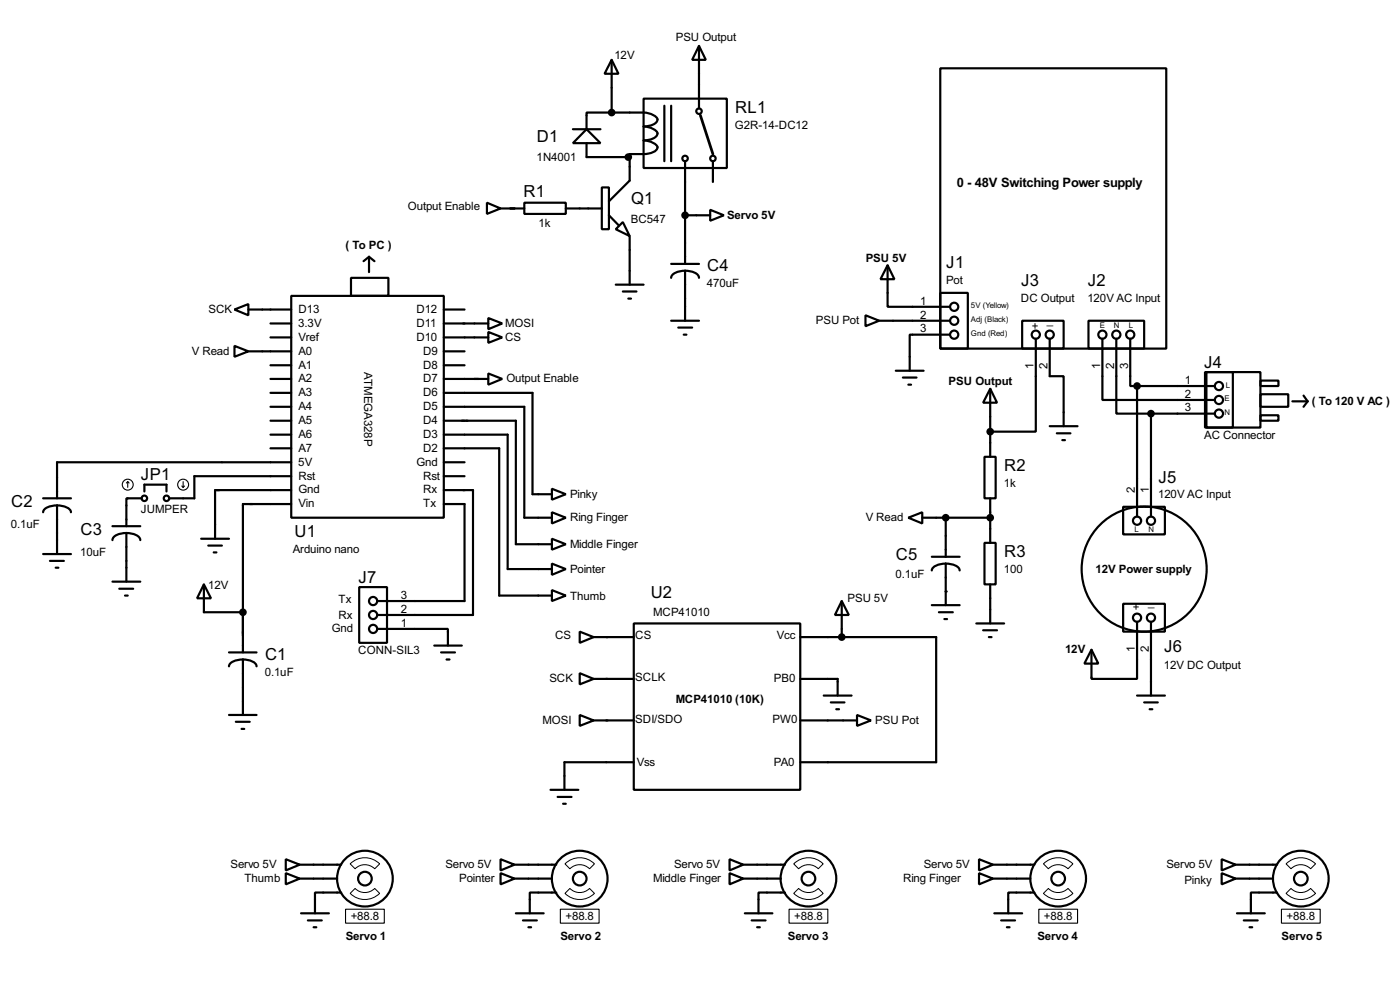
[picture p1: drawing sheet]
<svg xmlns="http://www.w3.org/2000/svg" width="256mm" height="180mm" viewBox="0 0 256 180" stroke-linecap="round" stroke-linejoin="round" font-family="sans-serif">
<g fill="none" stroke="#000" stroke-width=".4">
<path d="M112.1 11l1.2 2.5h-2.5zM112.1 11v9.6M117.9 18.1h15.3v12.7h-15.3zM121.7 19.4v10.1M123 19.4v10.1M128.1 8.4l1.2 2.6h-2.5zM128.1 8.4v11.5M172.3 12.5h41.4v51.3h-41.4zM89.2 37.1l2.5 1.1-2.5 1zM91.7 38.2h4.4M96.1 37.1h7.6v2.1h-7.6zM103.7 38.2h6.6"/>
<path d="M105 23.7h5M107.5 23.7l2.5 2.5h-5zM107.5 26.2v2.6h7.6M110.3 34.3h1.3v7.7h-1.3zM111.6 39.4l1.7 1.8M112.1 20.6h-4.6v3.1M112.1 20.6h5.8a2.75 2.75 0 0 1 2.6 1.3 1.5 1.5 0 0 1-1.4 1.1l-1.2 .2a2.75 2.75 0 0 1 2.6 1.2 1.5 1.5 0 0 1-1.4 1.1l-1.2 .2a2.75 2.75 0 0 1 2.6 1.3 1.5 1.5 0 0 1-1.4 1l-1.2 .2h-2.5v4.9l-3.8 3.8M125.5 39.4h4.6M125.5 29.5v18.8M130.1 38.4l2.5 1-2.5 1zM130.6 29.5v3.8M43 56.7l2.5-1v2z"/>
<path d="M45.5 56.7h7.9M49.6 59.2h3.8M53.4 54.2h27.9v40.6h-27.9zM64.3 50.9h6.9v3.3h-6.9zM67.6 47v2.8M67.6 47l-1 .8M67.6 47l1 .8M81.3 59.2h8.2M81.3 56.7h3.8M89.5 58.2l2.5 1-2.5 1.1zM112.8 42l1.3-1.3 1.3 2.5zM112.8 52.1h5.1"/>
<path d="M114.1 53.4h2.5M115.1 54.7h.5M115.4 43.2v8.9M123 58.7h5.1M123 48.3h5.1M124.3 60h2.5M125.5 49.6a3.1 3.1 0 0 1 2.5 .9l.1 .4M125.5 49.6a3.2 3.2 0 0 0-2.4 .9l-.1 .4M125.5 49.6v9.1M158.6 57.7l2.5 1-2.5 1zM161.1 58.7h12.9M162.6 48.6l1.3 2.5h-2.6z"/>
<path d="M162.6 48.6v7.6h11.4M172.3 53.6h5v10.2h-5zM187.3 58.7h7.6v5.1h-7.6zM199.4 58.7h10.2v5.1h-10.2zM43 63.3l2.5 1-2.5 1zM45.5 64.3h7.9M49.6 79.6h3.8M49.6 77h3.8M49.6 74.5h3.8M49.6 71.9h3.8M49.6 69.4h3.8M49.6 66.9h3.8"/>
<path d="M49.6 61.8h3.8M81.3 74.5h14.8v20.3h5M81.3 79.6h11.7v24.6h8.1M81.3 77h13.2v22.6h6.6M81.3 71.9h16.3v18.6h3.5M81.3 69.4h8.2M81.3 66.9h3.8M81.3 64.3h3.8M81.3 61.8h8.2M89.5 60.8l2.5 1-2.5 1zM89.5 68.4l2.5 1-2.5 1zM125.3 61.3h.5"/>
<path d="M164.1 67.9h5.1M165.4 69.1h2.5M166.4 70.4h.5M174 61.3h-7.3v6.6M181.4 71.2l1.3 2.5h-2.6zM181.4 71.2v12.4M189.8 62v17h-8.4M192.3 62v6.9h2.6v9.1M192.3 78h5.1M193.6 79.3h2.5M202 62v11.2h20.6M204.5 62v13.7h6.4"/>
<path d="M207.1 62v8.7h1.2M208.3 70.7h14.3M208.3 70.7v23.8M210.9 75.7h11.7M210.9 75.7v18.8M220.8 68.1h5.1v10.2h-5.1zM221 68.1h9.9v10.2h-9.9zM230.9 72.2h5.1v2.3h-5.1zM230.9 69.7h3.3v1h-3.3zM230.9 76h3.3v1h-3.3zM236.8 73.5h2.8M238.8 72.4l.8 1.1"/>
<path d="M239.6 73.5l-.8 1M7.9 91.2h5.1M10.5 92.5a3.3 3.3 0 0 1 2.4 .9l.1 .4M10.5 92.5a3.2 3.2 0 0 0-2.5 .9l-.1 .4M10.5 92.5v8.9M20.6 96.3h5.1M23.2 97.6a3.2 3.2 0 0 1 2.4 .9l.1 .4M23.2 97.6a3.1 3.1 0 0 0-2.5 .9l-.1 .4M23.2 97.6v8.9M26 91.2h-2.8v5.1M26.5 90v-1.3h4v1.3M36.9 98.6h5.1"/>
<path d="M38.2 99.9h2.5M49.6 82.1h3.8M53.4 92.3h-8.9v27.1M53.4 84.6h-42.9v6.6M53.4 89.7h-14v8.9M53.4 87.2h-17.8v4h-4.6M81.3 92.3h3.8v17.7h-16M81.3 89.7h5.4v22.9h-17.6M81.3 87.2h3.8M81.3 84.6h3.8M81.3 82.1h10.2v26.9h9.6M101.1 98.6l2.6 1-2.6 1z"/>
<path d="M101.1 93.8l2.6 1-2.6 1zM101.1 89.5l2.6 1-2.6 1zM166.4 94.8l2.6-1v2zM169 94.8h12.4M173.3 94.8v7.1M180.4 83.6h2v7.6h-2zM180.4 99.4h2v7.6h-2zM181.4 91.2v8.2M194.6 80.6h.5M205.8 92.8h7.6v5h-7.6zM7.9 101.4h5.1M9.2 102.7h2.5"/>
<path d="M10.2 103.9h.5M20.6 106.5h5.1M21.9 107.8h2.5M22.9 109h.5M37.4 107l1.3 2.5h-2.6zM37.4 107v5.1h7.1M39.2 101.1h.5M42 119.4h5M65.8 107.5h5.1v10.2h-5.1zM69.1 115.1h13v3.1M79.6 118.2h5M80.8 119.4h2.6"/>
<path d="M101.1 108l2.6 1-2.6 1zM101.1 103.2l2.6 1-2.6 1zM106.2 115.6l2.6 1-2.6 1.1zM108.8 116.6h2.5M111.1 116.6h5zM116.1 114.1h30.5v30.5h-30.5zM146.6 116.6h5.1zM151.7 116.6h19.8v22.9h-19.8M154.2 110l1.3 2.6h-2.5zM154.2 110v6.6M170.7 110.8h5.1M170.7 101.9h5.1"/>
<path d="M172 112.1h2.6M173 113.3h.5M173.3 103.2a3.2 3.2 0 0 1 2.4 .8l.1 .4M173.3 103.2a3.3 3.3 0 0 0-2.5 .8l-.1 .4M173.3 103.2v7.6M178.9 114.1h5.1M180.1 115.4h2.6M181.2 116.6h.5M181.4 107v7.1M200 118.9l1.2 2.6h-2.5zM205.8 110.5h7.6v5.1h-7.6zM208.3 113.8v10.5h-8.3v-5.4"/>
<path d="M210.9 113.8v13.5M42 130.9h5M43.2 132.1h2.6M44.3 133.4h.5M44.5 120.7a2.27 2.27 0 0 1 2.5 1.3M44.5 120.7a3.2 3.2 0 0 0-2.5 .9v.4M44.5 120.7v10.2M81.8 120.7h.6M106.2 123.2l2.6 1.1-2.6 1zM106.2 130.9l2.6 1-2.6 1zM108.8 124.3h2.5M108.8 131.9h2.5"/>
<path d="M111.1 124.3h5zM111.1 131.9h5zM111.1 139.5h5zM111.1 139.5h-7.7v5.1M146.6 124.3h5.1zM146.6 131.9h5.1zM146.6 139.5h5.1zM150.9 127.3h5.1M151.7 124.3h1.8v3M151.7 131.9h5.3M152.2 128.6h2.5M153.2 129.8h.5"/>
<path d="M157 130.9l2.6 1-2.6 1zM208.3 127.3h5.1M209.6 128.6h2.5M210.6 129.8h.5M52.4 157.3l2.5 1-2.5 1zM52.4 159.8l2.5 1-2.5 1.1zM54.9 158.3h7.6M91.7 157.3l2.6 1-2.6 1zM91.7 159.8l2.6 1-2.6 1.1zM94.3 158.3h7.6M100.9 144.6h5.1M102.2 145.9h2.5"/>
<path d="M103.2 147.1h.5M133.7 157.3l2.5 1-2.5 1zM133.7 159.8l2.5 1-2.5 1.1zM136.2 158.3h7.6M179.4 157.3l2.5 1-2.5 1zM179.4 159.8l2.5 1-2.5 1.1zM181.9 158.3h7.6M223.8 157.3l2.6 1-2.6 1zM223.8 159.8l2.6 1-2.6 1.1zM226.4 158.3h7.6M54.9 160.8h6.9M55.2 167.2h5.1"/>
<path d="M56.4 168.5h2.6M57.5 169.7h.5M62.5 163.4h-4.8v3.8M94.3 160.8h6.8M94.5 167.2h5.1M95.8 168.5h2.6M96.8 169.7h.5M101.9 163.4h-4.8v3.8M136.2 160.8h6.9M136.5 167.2h5M137.7 168.5h2.6M138.7 169.7h.5"/>
<path d="M143.8 163.4h-4.8v3.8M181.9 160.8h6.9M182.2 167.2h5.1M183.4 168.5h2.6M184.5 169.7h.5M189.5 163.4h-4.8v3.8M226.4 160.8h6.8M226.6 167.2h5.1M227.9 168.5h2.5M228.9 169.7h.5M234 163.4h-4.8v3.8"/>
<circle cx="125.5" cy="29" r=".5"/>
<circle cx="128" cy="20.4" r=".5"/>
<circle cx="130.6" cy="29" r=".5"/>
<circle cx="174.8" cy="56.2" r=".75"/>
<circle cx="174.8" cy="58.7" r=".75"/>
<circle cx="174.8" cy="61.3" r=".75"/>
<circle cx="189.7" cy="61.3" r=".75"/>
<circle cx="192.3" cy="61.3" r=".75"/>
<circle cx="201.9" cy="61.3" r=".75"/>
<circle cx="204.5" cy="61.3" r=".75"/>
<circle cx="207" cy="61.3" r=".75"/>
<circle cx="223.3" cy="73.2" r=".75"/>
<circle cx="223.3" cy="75.7" r=".75"/>
<circle cx="223.3" cy="70.7" r=".75"/>
<circle cx="26.4" cy="91.2" r=".5"/>
<circle cx="30.5" cy="91.2" r=".5"/>
<circle cx="208.3" cy="95.3" r=".75"/>
<circle cx="210.8" cy="95.3" r=".75"/>
<circle cx="68.3" cy="115.1" r=".75"/>
<circle cx="68.3" cy="112.6" r=".75"/>
<circle cx="68.3" cy="110" r=".75"/>
<circle cx="208.3" cy="113.1" r=".75"/>
<circle cx="209.6" cy="104.2" r="11.5"/>
<circle cx="210.8" cy="113.1" r=".75"/>
<circle cx="66.8" cy="160.8" r="5.1"/>
<circle cx="66.8" cy="160.8" r="1.25"/>
<circle cx="106.2" cy="160.8" r="5.1"/>
<circle cx="106.2" cy="160.8" r="1.25"/>
<circle cx="148.1" cy="160.8" r="5.1"/>
<circle cx="148.1" cy="160.8" r="1.25"/>
<circle cx="193.8" cy="160.8" r="5.1"/>
<circle cx="193.8" cy="160.8" r="1.25"/>
<circle cx="238.3" cy="160.8" r="5.1"/>
<circle cx="238.3" cy="160.8" r="1.25"/>
</g>
<circle cx="173.3" cy="108.3" r=".2" fill="#000"/>
<g fill="#000" stroke="#000" stroke-width=".4">
<circle cx="112" cy="20.6" r=".5"/>
<circle cx="115.1" cy="28.8" r=".5"/>
<circle cx="125.5" cy="39.4" r=".5"/>
<circle cx="181.4" cy="79" r=".5"/>
<circle cx="208.3" cy="70.7" r=".5"/>
<circle cx="210.8" cy="75.7" r=".5"/>
<circle cx="173.2" cy="94.8" r=".5"/>
<circle cx="181.4" cy="94.8" r=".5"/>
<circle cx="44.5" cy="112.1" r=".5"/>
<circle cx="154.2" cy="116.6" r=".5"/>
</g>
<g fill="none" stroke="#000" stroke-width=".2">
<path d="M23.4 88.2l-.2 .2M23.4 88.2l.3 .2M23.4 88.2v1M33.3 89l.3 .2M33.6 88.2v1M33.8 89l-.2 .2M63.3 166.4h7.1v2.6h-7.1zM102.7 166.4h7.1v2.6h-7.1zM144.6 166.4h7.1v2.6h-7.1zM190.3 166.4h7.1v2.6h-7.1zM234.8 166.4h7.1v2.6h-7.1z"/>
<circle cx="23.4" cy="88.7" r="1"/>
<circle cx="33.5" cy="88.7" r="1"/>
</g>
<path d="M64.2 158.1a3.8 3.8 0 0 1 5.4 0l-.9 .9a2.54 2.54 0 0 0-3.6 0zM103.5 158.1a3.8 3.8 0 0 1 5.4 0l-.9 .9a2.54 2.54 0 0 0-3.6 0zM145.4 158.1a3.8 3.8 0 0 1 5.4 0l-.9 .9a2.53 2.53 0 0 0-3.6 0zM191.2 158.1a3.8 3.8 0 0 1 5.4 0l-.9 .9a2.54 2.54 0 0 0-3.6 0zM235.6 158.1a3.8 3.8 0 0 1 5.4 0l-.9 .9a2.54 2.54 0 0 0-3.6 0zM64.2 163.5l.9-.9a2.53 2.53 0 0 0 3.6 0l.9 .9a3.8 3.8 0 0 1-5.4 0zM103.5 163.5l.9-.9a2.54 2.54 0 0 0 3.6 0l.9 .9a3.8 3.8 0 0 1-5.4 0zM145.4 163.5l.9-.9a2.54 2.54 0 0 0 3.6 0l.9 .9a3.8 3.8 0 0 1-5.4 0zM191.2 163.5l.9-.9a2.53 2.53 0 0 0 3.6 0l.9 .9a3.8 3.8 0 0 1-5.4 0zM236.5 162.6a2.53 2.53 0 0 0 3.6 0l.9 .9a3.8 3.8 0 0 1-5.4 0z" fill="none" stroke="#000" stroke-width=".18"/>
<path d="M128.3 21.1l2.3 7.1" fill="none" stroke="#000" stroke-width=".5"/>
<g font-size="3.4">
<text x="134.7" y="20.6">RL1</text>
<text x="98.4" y="25.9">D1</text>
<text x="95.9" y="36">R1</text>
<text x="115.6" y="37.4">Q1</text>
<text x="129.6" y="49.6">C4</text>
<text x="173.4" y="49">J1</text>
<text x="187.1" y="52.4">J3</text>
<text x="199.3" y="52.4">J2</text>
<text x="220.6" y="67.3">J4</text>
<text x="25.8" y="87.8">JP1</text>
<text x="184" y="86.2">R2</text>
<text x="212.2" y="88.4">J5</text>
<text x="2.1" y="92.8">C2</text>
<text x="14.8" y="97.9">C3</text>
<text x="54" y="98.3">U1</text>
<text x="184" y="101.9">R3</text>
<text x="65.7" y="106.7">J7</text>
<text x="164.1" y="102.4">C5</text>
<text x="119.2" y="109.5">U2</text>
<text x="213.3" y="119.4">J6</text>
<text x="48.6" y="120.7">C1</text>
</g>
<text font-size="2.7" x="175.3" y="34.2">0 - 48V Switching Power supply</text>
<g font-size="2.4">
<text x="112.6" y="10.8">12V</text>
<text x="123.8" y="7.5">PSU Output</text>
<text x="134.6" y="23.6">G2R-14-DC12</text>
<text x="98.3" y="29.4">1N4001</text>
<text x="74.7" y="38.5">Output Enable</text>
<text x="98.7" y="41.5">1k</text>
<text x="115.6" y="40.9">BC547</text>
<text x="133.2" y="40">Servo 5V</text>
<text x="63.3" y="45.6">( To PC )</text>
<text x="158.6" y="47.9">PSU 5V</text>
<text x="129.5" y="52.6">470uF</text>
<text x="173.3" y="51.9">Pot</text>
<text x="38.2" y="57.3">SCK</text>
<text x="54.7" y="59.9">3.3V</text>
<text x="54.7" y="57.3">D13</text>
<text x="76.3" y="59.9">D11</text>
<text x="76.3" y="57.3">D12</text>
<text x="92.5" y="59.9">MOSI</text>
<text x="149.4" y="59.3">PSU Pot</text>
<text x="168.6" y="55.7">1</text>
<text x="168.6" y="58.3">2</text>
<text x="187" y="55.3">DC Output</text>
<text x="191.8" y="59.3">_</text>
<text x="199.2" y="55.3">120V AC Input</text>
<text x="35.1" y="64.9">V Read</text>
<text x="54.7" y="64.9">A0</text>
<text x="54.7" y="62.4">Vref</text>
<text x="76.3" y="62.4">D10</text>
<text x="77.5" y="64.9">D9</text>
<text x="92.5" y="62.4">CS</text>
<text x="168.6" y="60.9">3</text>
<text x="189" y="60.3">+</text>
<text x="54.7" y="70">A2</text>
<text x="54.7" y="67.4">A1</text>
<text x="66.7" y="68.1" transform="rotate(90 66.7 68.1)">ATMEGA328P</text>
<text x="77.5" y="70">D7</text>
<text x="77.5" y="67.4">D8</text>
<text x="92.8" y="70">Output Enable</text>
<text x="173.8" y="70.5">PSU Output</text>
<text x="189.4" y="67.5" transform="rotate(-90 189.4 67.5)">1</text>
<text x="191.9" y="67.5" transform="rotate(-90 191.9 67.5)">2</text>
<text x="201.6" y="67.4" transform="rotate(-90 201.6 67.4)">1</text>
<text x="204.1" y="67.4" transform="rotate(-90 204.1 67.4)">2</text>
<text x="206.7" y="67.5" transform="rotate(-90 206.7 67.5)">3</text>
<text x="217.1" y="70.2">1</text>
<text x="54.7" y="77.6">A5</text>
<text x="54.7" y="75.1">A4</text>
<text x="54.7" y="72.6">A3</text>
<text x="77.5" y="77.6">D4</text>
<text x="77.5" y="75.1">D5</text>
<text x="77.5" y="72.6">D6</text>
<text x="217.1" y="72.8">2</text>
<text x="217.1" y="75.3">3</text>
<text x="240.3" y="74.1">( To 120 V AC )</text>
<text x="54.7" y="82.7">A7</text>
<text x="54.7" y="80.2">A6</text>
<text x="77.5" y="82.7">D2</text>
<text x="77.5" y="80.2">D3</text>
<text x="220.6" y="80.4">AC Connector</text>
<text x="54.7" y="85.3">5V</text>
<text x="54.7" y="87.8">Rst</text>
<text x="76.3" y="85.3">Gnd</text>
<text x="77.5" y="87.8">Rst</text>
<text x="183.9" y="89.1">1k</text>
<text x="25.8" y="93.8">JUMPER</text>
<text x="54.7" y="92.9">Vin</text>
<text x="54.7" y="90.3">Gnd</text>
<text x="77.5" y="92.9">Tx</text>
<text x="77.5" y="90.3">Rx</text>
<text x="104.4" y="95.4">Ring Finger</text>
<text x="104.4" y="91.1">Pinky</text>
<text x="158.6" y="95.4">V Read</text>
<text x="207.9" y="90.2" transform="rotate(-90 207.9 90.2)">2</text>
<text x="210.5" y="90.2" transform="rotate(-90 210.5 90.2)">1</text>
<text x="212.2" y="91.1">120V AC Input</text>
<text x="2" y="96.7">0.1uF</text>
<text x="14.7" y="101.8">10uF</text>
<text x="53.6" y="101.2">Arduino nano</text>
<text x="104.4" y="100.3">Middle Finger</text>
<text x="38.2" y="107.9">12V</text>
<text x="104.4" y="104.8">Pointer</text>
<text x="164.1" y="105.9">0.1uF</text>
<text x="183.9" y="104.9">100</text>
<text x="200.7" y="104.8">12V Power supply</text>
<text x="62" y="110.4">Tx</text>
<text x="62" y="113.2">Rx</text>
<text x="73.5" y="112.2">2</text>
<text x="73.5" y="109.6">3</text>
<text x="104.4" y="109.9">Thumb</text>
<text x="119.7" y="112.7">MCP41010</text>
<text x="155.2" y="110.2">PSU 5V</text>
<text x="207.6" y="111.9">+</text>
<text x="210.4" y="110.9">_</text>
<text x="60.8" y="115.7">Gnd</text>
<text x="65.6" y="119.8">CONN-SIL3</text>
<text x="73.5" y="114.7">1</text>
<text x="101.7" y="117">CS</text>
<text x="116.4" y="117">CS</text>
<text x="142.3" y="117">Vcc</text>
<text x="195.1" y="119.6">12V</text>
<text x="207.9" y="119.3" transform="rotate(-90 207.9 119.3)">1</text>
<text x="210.5" y="119.3" transform="rotate(-90 210.5 119.3)">2</text>
<text x="48.5" y="123.7">0.1uF</text>
<text x="100.6" y="124.9">SCK</text>
<text x="116.4" y="124.6">SCLK</text>
<text x="141.8" y="124.9">PB0</text>
<text x="213.2" y="122.4">12V DC Output</text>
<text x="123.8" y="128.7">MCP41010 (10K)</text>
<text x="99.4" y="132.5">MOSI</text>
<text x="116.4" y="132.3">SDI/SDO</text>
<text x="141.5" y="132.3">PW0</text>
<text x="160.3" y="132.5">PSU Pot</text>
<text x="116.6" y="140.1">Vss</text>
<text x="141.8" y="140.1">PA0</text>
<text x="42.2" y="158.9">Servo 5V</text>
<text x="44.8" y="161.5">Thumb</text>
<text x="81.6" y="158.9">Servo 5V</text>
<text x="84.1" y="161.5">Pointer</text>
<text x="119.7" y="161.5">Middle Finger</text>
<text x="123.5" y="158.9">Servo 5V</text>
<text x="165.4" y="161.5">Ring Finger</text>
<text x="169.2" y="158.9">Servo 5V</text>
<text x="213.7" y="158.9">Servo 5V</text>
<text x="217" y="161.7">Pinky</text>
<text x="63.3" y="172.1">Servo 1</text>
<text x="64.3" y="168.4">+88.8</text>
<text x="102.7" y="172.1">Servo 2</text>
<text x="103.6" y="168.4">+88.8</text>
<text x="144.3" y="172.1">Servo 3</text>
<text x="145.5" y="168.4">+88.8</text>
<text x="190" y="172.1">Servo 4</text>
<text x="191.3" y="168.4">+88.8</text>
<text x="234.8" y="172.1">Servo 5</text>
<text x="235.7" y="168.4">+88.8</text>
</g>
<g font-size="1.6">
<text x="177.9" y="56.4">5V (Yellow)</text>
<text x="177.9" y="59">Adj (Black)</text>
<text x="201.5" y="60">E</text>
<text x="204" y="60">N</text>
<text x="206.8" y="60">L</text>
<text x="177.9" y="61.6">Gnd (Red)</text>
<text x="224.6" y="70.9">L</text>
<text x="224.3" y="76">N</text>
<text x="224.3" y="73.4">E</text>
<text x="207.8" y="97.4">L</text>
<text x="210.4" y="97.4">N</text>
</g>
</svg>
